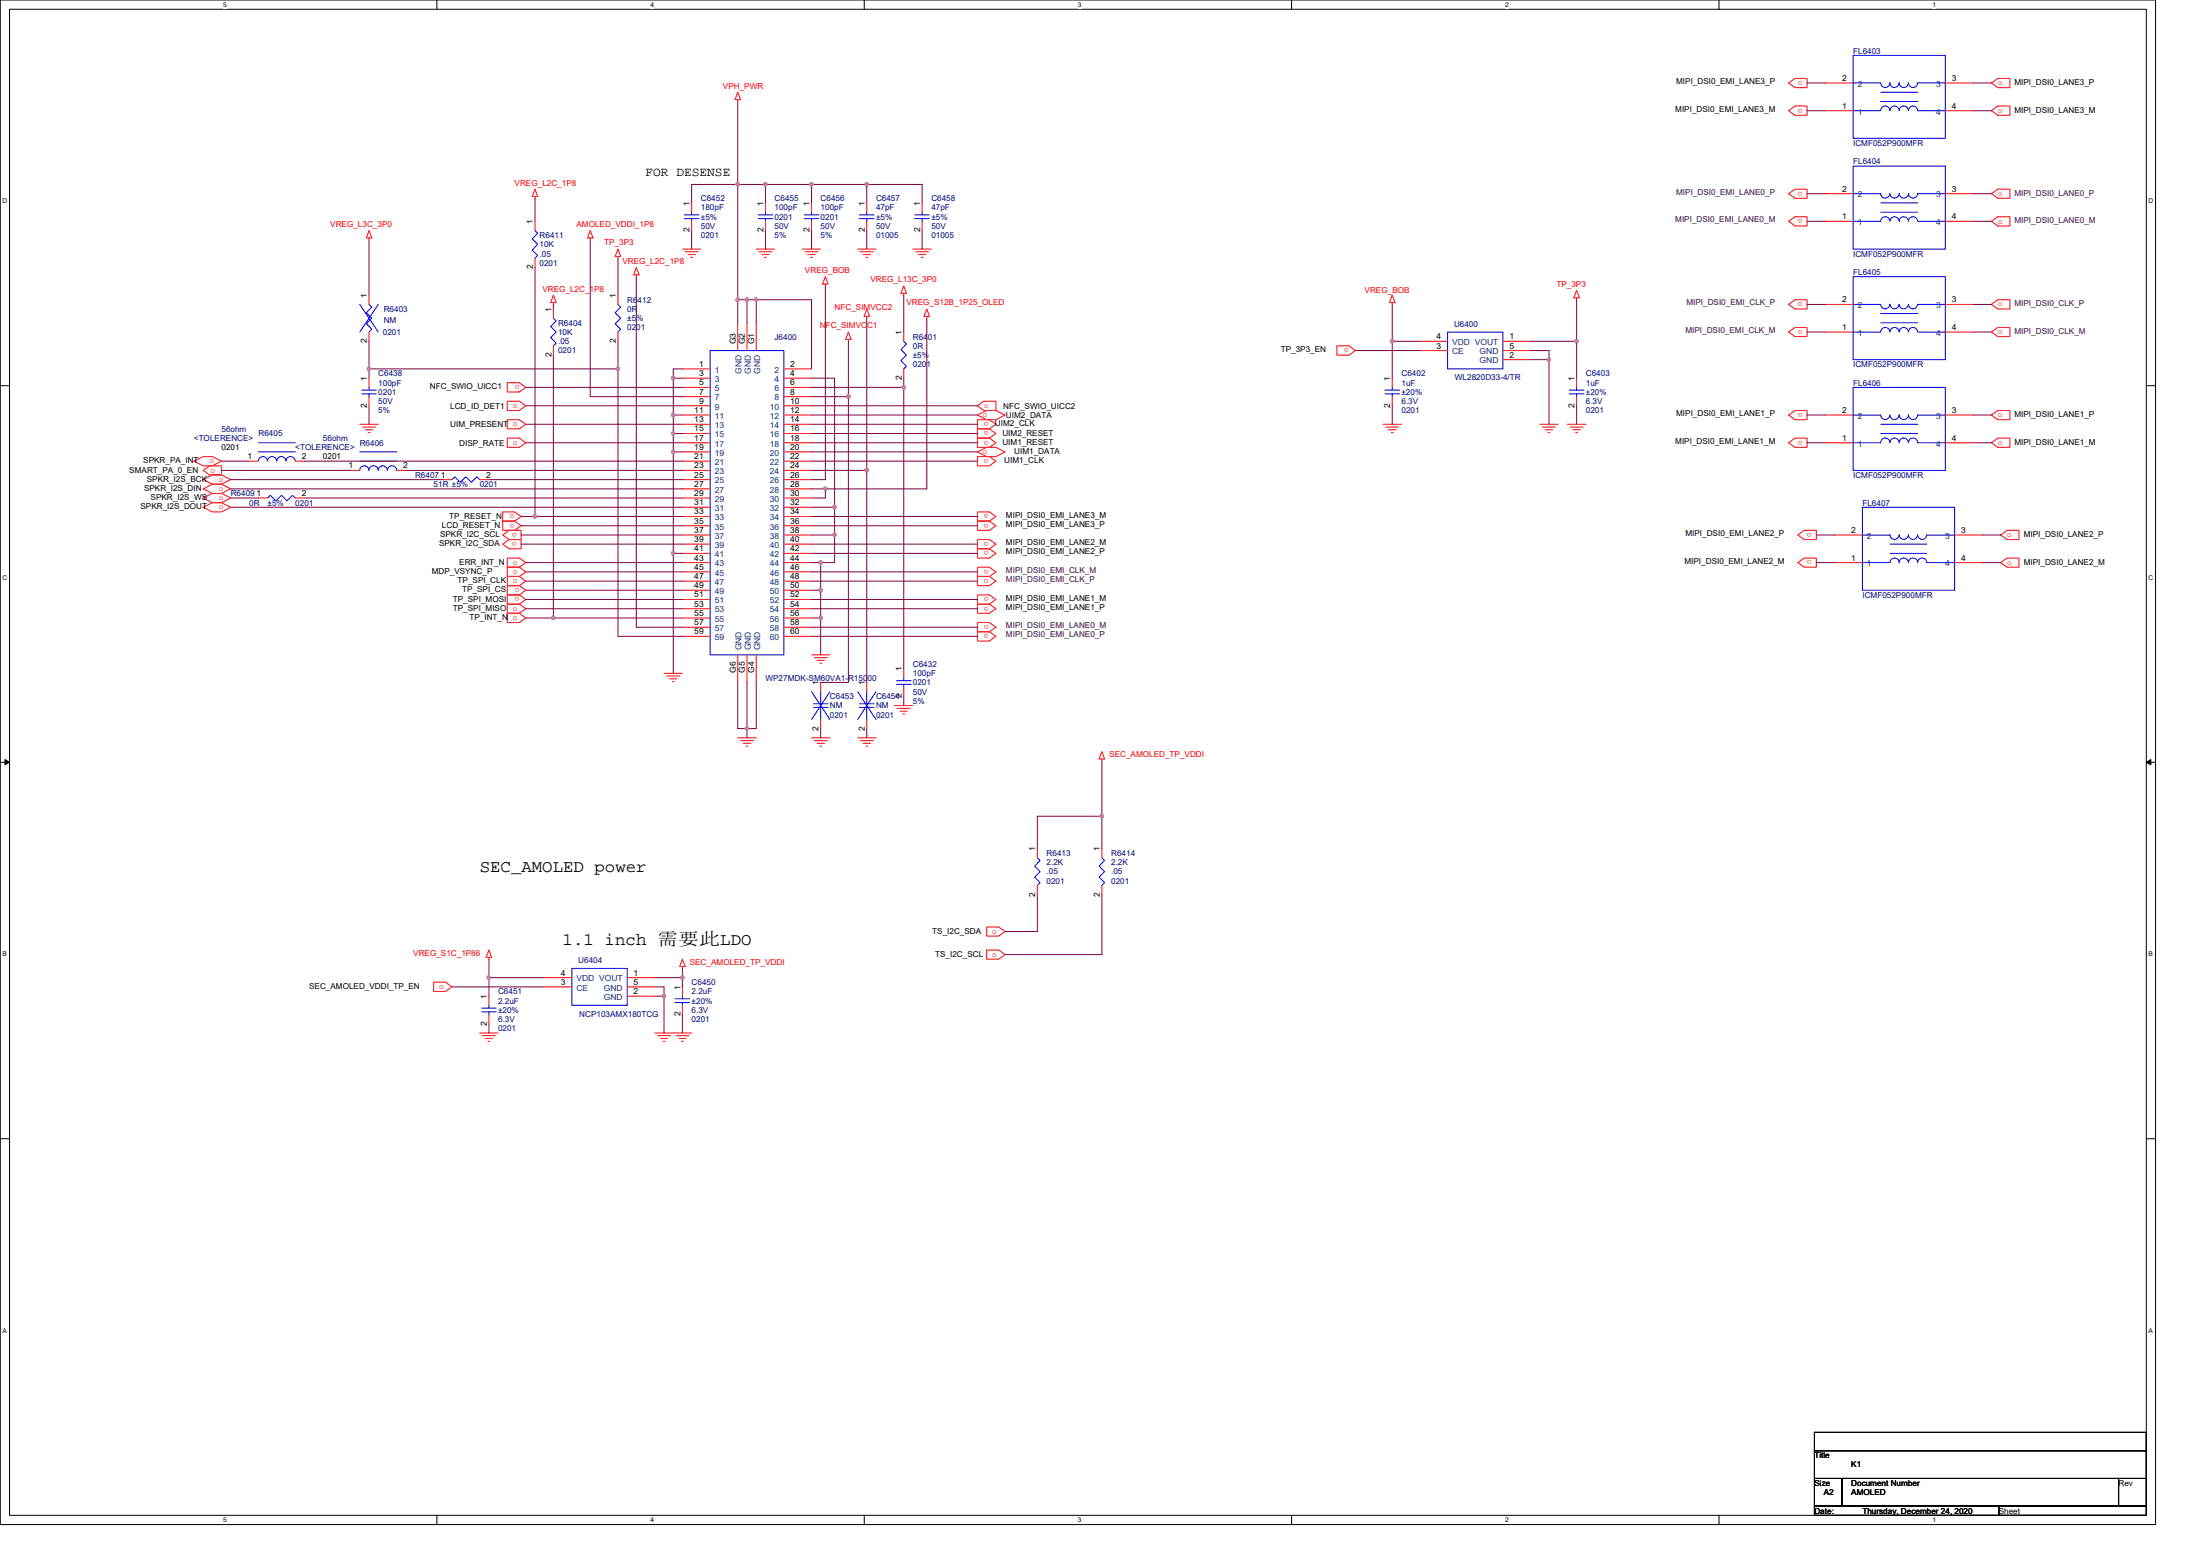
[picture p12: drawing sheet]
<svg xmlns="http://www.w3.org/2000/svg" width="297mm" height="210mm" viewBox="0 0 297 210" stroke-linecap="round" stroke-linejoin="round" font-family="sans-serif">
<path d="M0 0h291v205.7h-291zM1.3 1.2h288.5v203.3h-288.5z" fill="none" stroke="#000" stroke-width=".14"/>
<g fill="#fff">
<path d="M30.1 .1h.5v1h-.5z"/>
<path d="M30.1 204.6h.5v1h-.5z"/>
</g>
<path d="M59 0v1.2M59 204.5v1.2" fill="none" stroke="#000" stroke-width=".14"/>
<g fill="#fff">
<path d="M87.8 .1h.5v1h-.5z"/>
<path d="M87.8 204.6h.5v1h-.5z"/>
</g>
<path d="M116.7 0v1.2M116.7 204.5v1.2" fill="none" stroke="#000" stroke-width=".14"/>
<g fill="#fff">
<path d="M145.5 .1h.5v1h-.5z"/>
<path d="M145.5 204.6h.5v1h-.5z"/>
</g>
<path d="M174.4 0v1.2M174.4 204.5v1.2" fill="none" stroke="#000" stroke-width=".14"/>
<g fill="#fff">
<path d="M203.2 .1h.5v1h-.5z"/>
<path d="M203.2 204.6h.5v1h-.5z"/>
</g>
<path d="M232.1 0v1.2M232.1 204.5v1.2" fill="none" stroke="#000" stroke-width=".14"/>
<g fill="#fff">
<path d="M260.9 .1h.5v1h-.5z"/>
<path d="M260.9 204.6h.5v1h-.5z"/>
<path d="M.4 26.6h.6v1h-.6z"/>
<path d="M290.1 26.6h.6v1h-.6z"/>
<path d="M.4 77.4h.6v1h-.6z"/>
<path d="M290.1 77.4h.6v1h-.6z"/>
</g>
<path d="M0 52h1.3M289.8 52h1.2" fill="none" stroke="#000" stroke-width=".14"/>
<g fill="#fff">
<path d="M.4 128.3h.5v1h-.5z"/>
<path d="M290.1 128.3h.6v1h-.6z"/>
</g>
<path d="M0 102.9h1.3M289.8 102.9h1.2" fill="none" stroke="#000" stroke-width=".14"/>
<path d="M.7 102.5l.6 .4-.6 .3zM289.8 102.9l.6-.4v.7z" fill="#000" stroke="#000" stroke-width=".14"/>
<g fill="#fff">
<path d="M.4 179.1h.5v1h-.5z"/>
<path d="M290.1 179.1h.6v1h-.6z"/>
</g>
<path d="M0 153.7h1.3M289.8 153.7h1.2M245 199.5h3.7v3.7h-3.7zM245 193.3h44.8v2.5h-44.8zM245 195.8h44.8v3.7h-44.8zM248.7 199.5h37.3v3.7h-37.3zM286 199.5h3.8v3.7h-3.8zM245 203.2h24.9v1.3h-24.9zM269.9 203.2h19.9v1.3h-19.9z" fill="none" stroke="#000" stroke-width=".14"/>
<g fill="none" stroke="#f00" stroke-width=".14">
<path d="M99.6 12.4l.4 1h-.8zM99.6 13.4v.3M241.5 11.2l.9-.6h1.6v1.2h-1.6zM241.5 14.9l.9-.6h1.6v1.3h-1.6zM246.5 14.9h3.7M246.5 11.2h3.7M262.7 11.2h3.7M262.7 14.9h3.7M268.9 14.9l.8-.6h1.7v1.3h-1.7zM268.9 11.2l.8-.6h1.7v1.2h-1.7zM49.8 32.1v.3M49.8 39.8v1.3"/>
<path d="M49.8 31.1l.4 1h-.7zM72.2 26.5v.3M72.2 29.9v1.2M72.2 34.9v1.2M72.2 25.5l.4 1h-.7zM74.7 39.8l.4 1h-.7zM79.7 31.1l.4 1h-.8zM79.7 32.1v.3M83.4 34.6v.3M83.4 39.8v1.3M83.4 33.6l.4 1h-.7zM85.9 36.1l.4 1h-.7z"/>
<path d="M85.9 37.1v.2M92.1 33.6h2.5M92.5 34h1.8M92.9 34.4h1M93.3 34.7h.2M93.4 27.4v1.2M93.4 29.9v1.2M102.1 33.6h2.5M102.5 34h1.7M102.8 34.4h1M103.2 34.7h.3M103.4 27.4v1.2"/>
<path d="M103.4 29.9v1.2M108.3 33.6h2.5M108.7 34h1.7M109.1 34.4h1M109.4 34.7h.3M109.6 27.4v1.2M109.6 29.9v1.2M111.4 38.3v.3M111.4 37.3l.4 1h-.7zM115.8 33.6h2.5M116.2 34h1.7M116.5 34.4h1"/>
<path d="M116.9 34.7h.3M117 27.4v1.2M117 29.9v1.2M122 39.6v.2M122 38.6l.4 1h-.8zM123.3 33.6h2.4M123.6 34h1.8M124 34.4h1M124.4 34.7h.2M124.5 27.4v1.2M124.5 29.9v1.2M188 39.8l.4 1h-.8z"/>
<path d="M212.9 39.2l.4 1h-.8zM241.5 29.9l.9-.6h1.6v1.2h-1.6zM241.5 26.1l.9-.6h1.6v1.3h-1.6zM246.5 29.9h3.7M246.5 26.1h3.7M262.7 26.1h3.7M262.7 29.9h3.7M268.9 29.9l.8-.6h1.7v1.2h-1.7zM268.9 26.1l.8-.6h1.7v1.3h-1.7zM48.6 57.3h2.5M49 57.6h1.7M49.3 58h1"/>
<path d="M49.7 58.4h.3M49.8 51v1.3M49.8 53.5v1.3M49.8 44.8v1.3M68.5 51.6h1.6l.9 .7-.9 .6h-1.6zM68.5 54.1h1.6l.9 .7-.9 .6h-1.6zM68.5 56.6h1.6l.9 .7-.9 .6h-1.6zM68.5 59.1h1.6l.9 .7-.9 .6h-1.6zM74.7 40.8v.3M74.7 41.7v1.2M74.7 46.7v1.2M83.4 44.8v1.3"/>
<path d="M92.1 49.8h3.8M92.1 51h3.8M92.1 52.3h3.8M92.1 53.5h3.8M92.1 54.8h3.8M92.1 56h3.8M92.1 57.3h3.8M92.1 58.5h3.8M92.1 59.8h3.8M99.6 43.6v3.7M100.9 43.6v3.7M102.1 43.6v3.7"/>
<path d="M105.8 49.8h3.8M105.8 51h3.8M105.8 52.3h3.8M105.8 53.5h3.8M105.8 54.8h3.8M105.8 56h3.8M105.8 57.3h3.8M105.8 58.5h3.8M105.8 59.8h3.8M114.6 45.8v.3M114.6 44.8l.3 1h-.7zM117 42.7v.2"/>
<path d="M117 41.7l.4 1h-.7zM122 44.8v1.3M122 49.8v1.2M125.1 41.7l.4 1h-.7zM125.1 42.7v.2M132 56l1.2-.6h1.3l1.2 .6-1.2 .6h-1.3zM132 56.6h1.6l.9 .7-.9 .6h-1.6zM132 59.1h1.6l.9 .7-.9 .6h-1.6zM132 54.8l.8-.7h1.7v1.3h-1.7zM133.6 57.9l.9 .6-.9 .6M133.6 57.9h-1.6v1.2h1.6M180.5 46.7h1.6l.9 .6-.9 .6h-1.6z"/>
<path d="M186.7 57.3h2.5M187.1 57.6h1.7M187.5 58h1M187.9 58.4h.2M188 40.8v.3M188 51v1.3M188 53.5v1.3M191.7 47.3h3.7M191.7 46.1h3.7M202.9 46.1h3.7M202.9 48.5h3.7M202.9 47.3h3.7"/>
<path d="M207.9 57.3h2.5M208.3 57.6h1.7M208.6 58h1M209 58.4h.3M211.6 57.3h2.5M212 57.6h1.7M212.4 58h1M212.7 58.4h.3M212.9 40.2v.2M212.9 51v1.3M212.9 53.5v1.3M241.5 41.1l.9-.7h1.6v1.3h-1.6z"/>
<path d="M241.5 44.8l.9-.6h1.6v1.2h-1.6zM241.5 56l.9-.6h1.6v1.2h-1.6zM241.5 59.8l.9-.7h1.6v1.3h-1.6zM246.5 44.8h3.7M246.5 41.1h3.7M246.5 59.8h3.7M246.5 56h3.7M262.7 41.1h3.7M262.7 44.8h3.7M262.7 56h3.7M262.7 59.8h3.7M268.9 41.1l.8-.7h1.7v1.3h-1.7z"/>
<path d="M268.9 44.8l.8-.6h1.7v1.2h-1.7zM268.9 56l.8-.6h1.7v1.2h-1.7zM268.9 59.8l.8-.7h1.7v1.3h-1.7zM26.2 62.2l1.2-.6h1.3l1.2 .6-1.2 .7h-1.3zM27.4 63.5l.9-.6h1.6v1.2h-1.6zM27.4 64.7l1.3-.6h1.2l1.3 .6-1.3 .6h-1.2zM27.4 66l1.3-.7h1.2l1.3 .7-1.3 .6h-1.2zM27.4 67.2l1.3-.6h1.2l1.3 .6-1.3 .6h-1.2zM27.4 68.5l1.3-.7h1.2l1.3 .7-1.3 .6h-1.2zM33.7 62.2h1.2M34.9 67.2h1.2M39.9 62.2h1.2"/>
<path d="M39.9 67.2h1.2M47.3 63.5h1.3M53.6 63.5h1.2M59.8 64.7h1.2M64.8 64.7h1.2M67.9 69.1h1.6l.9 .6-.9 .6h-1.6zM67.9 70.3h1.6l.9 .7-.9 .6h-1.6zM67.9 72.2l.8-.6h1.7v1.2h-1.7zM67.9 73.4l.8-.6h1.7v1.3h-1.7zM68.5 75.3h1.6l.9 .6-.9 .6h-1.6zM70.1 76.5h-1.6v1.3h1.6M70.1 77.8h-1.6v1.2h1.6"/>
<path d="M70.1 79h-1.6v1.3h1.6M70.1 76.5l.9 .7-.9 .6M70.1 77.8l.9 .6-.9 .6M70.1 79l.9 .7-.9 .6M92.1 61h3.8M92.1 62.2h3.8M92.1 63.5h3.8M92.1 64.7h3.8M92.1 66h3.8M92.1 67.2h3.8M92.1 68.5h3.8M92.1 69.7h3.8"/>
<path d="M92.1 71h3.8M92.1 72.2h3.8M92.1 73.4h3.8M92.1 74.7h3.8M92.1 75.9h3.8M92.1 77.2h3.8M92.1 78.4h3.8M92.1 79.7h3.8M105.8 61h3.8M105.8 62.2h3.8M105.8 63.5h3.8M105.8 64.7h3.8"/>
<path d="M105.8 66h3.8M105.8 67.2h3.8M105.8 68.5h3.8M105.8 69.7h3.8M105.8 71h3.8M105.8 72.2h3.8M105.8 73.4h3.8M105.8 74.7h3.8M105.8 75.9h3.8M105.8 77.2h3.8M105.8 78.4h3.8M105.8 79.7h3.8"/>
<path d="M132 61l1.2-.6h1.3l1.2 .6-1.2 .6h-1.3zM132 61.6h1.6l.9 .6-.9 .7h-1.6zM132 69.1h1.6l.9 .6-.9 .6h-1.6zM132 70.3h1.6l.9 .7-.9 .6h-1.6zM132 72.8h1.6l.9 .6-.9 .7h-1.6zM132 74.1h1.6l.9 .6-.9 .6h-1.6zM132 76.5h1.6l.9 .7-.9 .6h-1.6zM132 77.8h1.6l.9 .6-.9 .6h-1.6zM242.7 75.9l.9-.6h1.6v1.2h-1.6zM242.7 72.2l.9-.6h1.6v1.2h-1.6zM247.7 75.9h3.8M247.7 72.2h3.8"/>
<path d="M263.9 72.2h3.7M263.9 75.9h3.7M270.1 75.9l.9-.6h1.6v1.2h-1.6zM270.1 72.2l.9-.6h1.6v1.2h-1.6zM68.5 82.8h1.6l.9 .6-.9 .6h-1.6zM70.1 80.3h-1.6v1.2h1.6M70.1 81.5h-1.6v1.3h1.6M70.1 80.3l.9 .6-.9 .6M70.1 81.5l.9 .6-.9 .7M89.7 90.9h2.4M90 91.2h1.8M90.4 91.6h1"/>
<path d="M90.8 92h.2M92.1 80.9h3.8M92.1 82.1h3.8M92.1 83.4h3.8M92.1 84.6h3.8M92.1 85.9h3.8M99.6 99.6h2.5M99.6 88.4v3.7M100 99.9h1.7M100.9 88.4v3.7M102.1 88.4v3.7M105.8 80.9h3.8"/>
<path d="M105.8 82.1h3.8M105.8 83.4h3.8M105.8 84.6h3.8M105.8 85.9h3.8M109.6 99.6h2.5M109.6 88.4h2.5M109.9 88.8h1.8M109.9 99.9h1.8M110.3 89.1h1M110.7 89.5h.2M110.8 92.1v1.2M110.8 97.1v1.2"/>
<path d="M115.8 99.6h2.5M116.2 99.9h1.7M117 92.1v1.2M117 97.1v1.2M120.8 95.2h2.5M121.1 95.6h1.8M121.5 96h1M121.9 96.3h.2M122 90.2v1.3M122 92.7v1.3M132 80.3h1.6l.9 .6-.9 .6h-1.6zM132 81.5h1.6l.9 .6-.9 .7h-1.6z"/>
<path d="M132 84h1.6l.9 .6-.9 .7h-1.6zM132 85.3h1.6l.9 .6-.9 .6h-1.6zM100.3 100.3h1.1M100.7 100.7h.3M110.3 100.3h1M110.7 100.7h.2M116.5 100.3h1M116.9 100.7h.3M140.1 114.5v1.3M140.1 119.5v1.2M148.8 102.4v.3M148.8 114.5v1.3"/>
<path d="M148.8 119.5v1.2M148.8 101.4l.3 1h-.7zM58.5 132.5h1.7l.8 .7-.8 .6h-1.7zM64.8 139.4h2.4M65.1 139.8h1.8M66 129.2v.2M66 134.4v1.3M66 136.9v1.3M66 128.2l.4 1h-.8zM73.5 133.2h3.7M73.5 131.9h3.7M84.7 131.9h3.7"/>
<path d="M84.7 134.4h3.7M84.7 133.2h3.7M88.4 139.4h5M88.8 139.8h1.7M91.3 139.8h1.7M92.1 130.4v.3M92.1 133.2v1.2M92.1 135.7v1.2M92.1 129.4l.4 1h-.7zM133.2 125.1h1.6l.9 .6-.9 .6h-1.6zM133.2 128.2h1.6l.9 .6-.9 .6h-1.6zM65.5 140.1h1"/>
<path d="M65.9 140.5h.2M89.2 140.1h.9M89.5 140.5h.3M91.6 140.1h1M92 140.5h.3"/>
</g>
<g fill="none" stroke="#00f" stroke-width=".14">
<path d="M250.2 11.2h3.7M250.2 14.9h3.7M250.2 7.5h12.5v11.2h-12.5zM253.9 12.4h5M253.9 13.7h5M255.2 14.9a.61 .61 0 0 0-.7-.6 .61 .61 0 0 0-.6 .6M255.2 11.2a.61 .61 0 0 1-.7 .6 .61 .61 0 0 1-.6-.6M256.4 14.9a.61 .61 0 0 0-.6-.6 .61 .61 0 0 0-.6 .6M256.4 11.2a.61 .61 0 0 1-.6 .6 .61 .61 0 0 1-.6-.6M256.4 11.2a.61 .61 0 0 0 .6 .6 .61 .61 0 0 0 .7-.6M257.7 14.9a.61 .61 0 0 0-.7-.6 .61 .61 0 0 0-.6 .6M258.9 14.9a.61 .61 0 0 0-.6-.6 .61 .61 0 0 0-.6 .6"/>
<path d="M258.9 11.2a.61 .61 0 0 1-.6 .6 .61 .61 0 0 1-.6-.6M258.9 11.2h3.8M258.9 14.9h3.8M72.2 31.1l.4 .4-.7 .7 .7 .8-.7 .7 .7 .8-.4 .4M92.4 29h2M92.4 29.5h2M93.4 28.6v.4M93.4 29.5v.4M102.4 29h1.9M102.4 29.5h1.9M103.4 28.6v.4M103.4 29.5v.4"/>
<path d="M108.6 29h2M108.6 29.5h2M109.6 28.6v.4M109.6 29.5v.4M116 29h2M116 29.5h2M117 28.6v.4M117 29.5v.4M123.5 29h2M123.5 29.5h2M124.5 28.6v.4M124.5 29.5v.4"/>
<path d="M250.2 29.9h3.7M250.2 37.3h12.5v11.2h-12.5zM250.2 22.4h12.5v11.2h-12.5zM253.9 27.4h5M253.9 28.6h5M253.9 29.8a.61 .61 0 0 1 .6-.5 .61 .61 0 0 1 .7 .5M255.2 26.1a.61 .61 0 0 1-.7 .6 .61 .61 0 0 1-.6-.6h-3.7M255.2 29.8a.61 .61 0 0 1 .6-.5 .61 .61 0 0 1 .6 .5M256.4 26.1a.61 .61 0 0 1-.6 .6 .61 .61 0 0 1-.6-.6M256.4 29.8a.61 .61 0 0 1 .6-.5 .61 .61 0 0 1 .7 .5M256.4 26.1a.61 .61 0 0 0 .6 .6 .61 .61 0 0 0 .7-.6M257.7 29.8a.61 .61 0 0 1 .6-.5 .61 .61 0 0 1 .6 .5"/>
<path d="M258.9 26.1a.61 .61 0 0 1-.6 .6 .61 .61 0 0 1-.6-.6M258.9 26.1h3.8M258.9 29.9h3.8M34.9 59.8h5M48.6 41.1l2.5 3.7M48.8 52.6h2M48.8 53.1h2M49.8 52.3v.3M49.8 53.1v.4M49.8 41.1l.4 .3-.7 .8 .7 .7-.7 .8 .7 .7-.4 .4M51.1 41.1l-2.5 3.7M74.7 42.9l.4 .4-.7 .8 .7 .7-.7 .8 .7 .7-.4 .4"/>
<path d="M83.4 41.1l.4 .3-.7 .8 .7 .7-.7 .8 .7 .7-.4 .4M95.9 47.3h9.9v41.1h-9.9zM122 46.1l.4 .3-.8 .8 .8 .7-.8 .8 .8 .7-.4 .4M187 52.6h2M187 53.1h2M188 52.3v.3M188 53.1v.4M195.4 44.8h7.5v5h-7.5zM211.9 52.6h2M211.9 53.1h2M212.9 52.3v.3M212.9 53.1v.4"/>
<path d="M250.2 44.8h3.7M250.2 52.3h12.5v11.2h-12.5zM253.9 42.3h5M253.9 43.6h5M253.9 57.3h5M253.9 58.5h5M253.9 44.8a.61 .61 0 0 1 .6-.6 .61 .61 0 0 1 .7 .6M255.2 59.7a.61 .61 0 0 0-.7-.6 .61 .61 0 0 0-.6 .6l-3.7 .1M255.2 41.1a.61 .61 0 0 1-.7 .6 .61 .61 0 0 1-.6-.6h-3.7M255.2 56a.61 .61 0 0 1-.7 .6 .61 .61 0 0 1-.6-.6h-3.7M255.2 44.8a.61 .61 0 0 1 .6-.6 .61 .61 0 0 1 .6 .6M255.2 59.7a.61 .61 0 0 1 .6-.6 .61 .61 0 0 1 .6 .6"/>
<path d="M255.2 56a.61 .61 0 0 0 .6 .6 .61 .61 0 0 0 .6-.6M256.4 41.1a.61 .61 0 0 1-.6 .6 .61 .61 0 0 1-.6-.6M256.4 44.8a.61 .61 0 0 1 .6-.6 .61 .61 0 0 1 .7 .6M256.4 59.7a.61 .61 0 0 1 .6-.6 .61 .61 0 0 1 .7 .6M256.4 41.1a.61 .61 0 0 0 .6 .6 .61 .61 0 0 0 .7-.6M256.4 56a.61 .61 0 0 0 .6 .6 .61 .61 0 0 0 .7-.6M257.7 44.8a.61 .61 0 0 1 .6-.6 .61 .61 0 0 1 .6 .6M257.7 59.7a.61 .61 0 0 1 .6-.6 .61 .61 0 0 1 .6 .6M257.7 56a.61 .61 0 0 0 .6 .6 .61 .61 0 0 0 .6-.6M258.9 41.1a.61 .61 0 0 1-.6 .6 .61 .61 0 0 1-.6-.6M258.9 41.1h3.8M258.9 44.8h3.8"/>
<path d="M258.9 56h3.8M258.9 59.8h3.8M34.9 61h5M36.1 67.2l.4-.4 .8 .8 .7-.8 .8 .8 .7-.8 .4 .4M39.9 62.2a.63 .63 0 0 0-.7-.6 .63 .63 0 0 0-.6 .6 .63 .63 0 0 0-.6-.6 .63 .63 0 0 0-.6 .6 .63 .63 0 0 0-.7-.6 .63 .63 0 0 0-.6 .6 .6 .6 0 0 0-.6-.6 .6 .6 0 0 0-.6 .6M48.6 62.2h5M48.6 61h5M48.6 63.5a.61 .61 0 0 1 .6-.6 .61 .61 0 0 1 .6 .6M49.8 63.5a.61 .61 0 0 1 .6-.6 .61 .61 0 0 1 .7 .6M51.1 63.5a.61 .61 0 0 1 .6-.6 .61 .61 0 0 1 .6 .6M52.3 63.5a.61 .61 0 0 1 .6-.6 .61 .61 0 0 1 .6 .6M61 64.7l.4-.4 .7 .8 .8-.8 .7 .8 .8-.8 .4 .4"/>
<path d="M251.5 72.2h3.7M251.5 68.5h12.4v11.2h-12.4zM255.2 73.4h5M255.2 74.7h5M256.4 75.9a.61 .61 0 0 0-.6-.6 .61 .61 0 0 0-.6 .6h-3.7M256.4 72.2a.61 .61 0 0 1-.6 .6 .61 .61 0 0 1-.6-.6M256.4 75.9a.61 .61 0 0 1 .6-.6 .61 .61 0 0 1 .7 .6M257.7 72.2a.61 .61 0 0 1-.7 .6 .61 .61 0 0 1-.6-.6M257.7 75.9a.61 .61 0 0 1 .6-.6 .61 .61 0 0 1 .6 .6M257.7 72.2a.61 .61 0 0 0 .6 .6 .61 .61 0 0 0 .6-.6M258.9 75.9a.6 .6 0 0 1 .6-.6 .6 .6 0 0 1 .6 .6h3.8M260.1 72.2a.6 .6 0 0 1-.6 .6 .6 .6 0 0 1-.6-.6"/>
<path d="M260.2 72.2h3.7M109.6 93.3l2.5 3.8M109.8 95h2M109.8 95.5h2M110.8 93.3v1.7M110.8 95.5v1.6M112.1 93.3l-2.5 3.8M115.8 93.3l2.5 3.8M116 95h2M116 95.5h2M117 93.3v1.7M117 95.5v1.6"/>
<path d="M118.3 93.3l-2.5 3.8M121 91.9h2M121 92.4h2M122 91.5v.4M122 92.4v.3M140.1 115.8l.3 .3-.7 .8 .7 .7-.7 .8 .7 .7-.3 .4M148.8 115.8l.3 .3-.7 .8 .7 .7-.7 .8 .7 .7-.3 .4M65 136h2M65 136.5h2M66 135.7v.3M66 136.5v.4M77.2 130.7h7.5v5h-7.5z"/>
<path d="M91.1 134.8h2M91.1 135.3h2M92.1 134.4v.4M92.1 135.3v.4"/>
</g>
<g fill="none" stroke="#800040" stroke-width=".14">
<path d="M99.6 13.7v11.2h-6.2v2.5M244 14.9h2.5M244 11.2h2.5M266.4 14.9h2.5M266.4 11.2h2.5M49.8 32.4v7.4M72.2 26.8v3.1M72.2 36.1v33.6M79.7 32.4v21.1h12.4M83.4 34.9v4.9M85.9 37.3v47.3h6.2M93.4 31.1v2.5"/>
<path d="M103.4 24.9h6.2M103.4 24.9v2.5M103.4 31.1v2.5M103.4 24.9h-3.8v15.5M109.6 24.9v2.5M109.6 24.9h7.4M109.6 31.1v2.5M111.4 38.6v26.1h-1.8M117 24.9h7.5v2.5M117 24.9v2.5M117 31.1v2.5M122 39.8v5"/>
<path d="M124.5 31.1v2.5M244 26.1h2.5M244 29.9h2.5M266.4 26.1h2.5M266.4 29.9h2.5M49.8 46.1v3.7M49.8 49.8h33.6M49.8 49.8v1.2M49.8 54.8v2.5M71 52.3h21.1M71 54.8h21.1M71 57.3h21.1"/>
<path d="M71 59.8h21.1M74.7 41.1v.6M74.7 47.9v35.5M83.4 46.1v3.7M83.4 49.8v36.1h8.7M90.9 51h1.2M90.9 56h1.2M90.9 58.5h1.2M90.9 51v5M90.9 56v2.5M90.9 58.5v2.5M92.1 49.8h-1.2v1.2"/>
<path d="M99.6 40.4h1.3M99.6 40.4v3.2M100.9 40.4v3.2M100.9 40.4h1.2M102.1 40.4h7.5v9.4M102.1 40.4v3.2M109.6 52.3h12.4M109.6 53.5h5M109.6 51h3.1v17.5M109.6 54.8h22.4M109.6 56h22.4M109.6 57.3h22.4"/>
<path d="M109.6 58.5h22.4M109.6 59.8h22.4M114.6 46.1v7.4M114.6 53.5v38.6h-3.8M117 42.9v20.6M122 51v1.3M122 52.3v37.9M125.1 42.9v23.1h-13.7M183 47.3h8.7M188 46.1h3.7M188 46.1v4.9M188 41.1v5"/>
<path d="M188 54.8v2.5M206.6 46.1h6.3M206.6 47.3h2.5v1.2M206.6 48.5h2.5M209.1 48.5v8.8M212.9 54.8v2.5M212.9 40.4v5.7M212.9 46.1v4.9M244 59.8h2.5M244 56h2.5M244 41.1h2.5M244 44.8h2.5"/>
<path d="M266.4 59.8h2.5M266.4 56h2.5M266.4 44.8h2.5M266.4 41.1h2.5M29.9 62.2h3.8M29.9 63.5h17.4M31.2 66h60.9M31.2 68.5h60.9M31.2 64.7h28.6M31.2 67.2h3.7M41.1 62.2h51M41.1 67.2h51"/>
<path d="M54.8 63.5h37.3M66 64.7h26.1M70.4 71h21.7M70.4 72.2h21.7M70.4 73.4h21.7M70.4 69.7h1.8M71 75.9h21.1M71 77.2h21.1M71 78.4h21.1M71 79.7h21.1M72.2 69.7h19.9M90.9 61h1.2"/>
<path d="M90.9 74.7h1.2M90.9 61v13.7M90.9 74.7v16.2M109.6 63.5h7.4M109.6 66h1.8M109.6 68.5h3.1M109.6 72.2h3.1M109.6 75.9h1.2M109.6 79.7h1.2M109.6 61h22.4M109.6 62.2h22.4M109.6 69.7h22.4"/>
<path d="M109.6 71h22.4M109.6 73.4h22.4M109.6 74.7h22.4M109.6 77.2h22.4M109.6 78.4h22.4M110.8 75.9v3.8M110.8 79.7v3.7M111.4 66v1.2h-1.8M112.7 68.5v3.7M112.7 72.2v3.7h-1.9M117 63.5v28.6M245.2 72.2h2.5"/>
<path d="M245.2 75.9h2.5M267.6 72.2h2.5M267.6 75.9h2.5M71 80.9h21.1M71 82.1h21.1M71 83.4h3.7M74.7 83.4h17.4M99.6 92.1v6.2h1.3M100.9 92.1v6.2M100.9 98.3v1.3M102.1 92.1v6.2h-1.2M109.6 83.4h1.2"/>
<path d="M109.6 80.9h22.4M109.6 82.1h22.4M109.6 84.6h22.4M109.6 85.9h22.4M110.8 83.4v5M110.8 98.3v1.3M117 98.3v1.3M122 94v1.2M148.8 102.7v7.5M148.8 110.2h-8.7v4.3M148.8 110.2v4.3M61 133.2h12.5"/>
<path d="M66 129.4v2.5M66 131.9v2.5M66 138.2v1.2M66 131.9h7.5M88.4 131.9h3.7M88.4 133.2h1.3v1.2M88.4 134.4h1.3M89.7 134.4v5M92.1 130.7v1.2M92.1 131.9v1.3M92.1 136.9v2.5M140.1 120.7v5h-4.4"/>
<path d="M148.8 120.7v8.1h-13.1"/>
</g>
<g fill="#f0f" stroke="#f0f" stroke-width=".14">
<circle cx="209.1" cy="48.5" r=".23"/>
<circle cx="212.9" cy="46" r=".24"/>
<circle cx="188" cy="46" r=".24"/>
<circle cx="66" cy="131.9" r=".24"/>
<circle cx="92.1" cy="131.9" r=".24"/>
<circle cx="89.7" cy="134.4" r=".24"/>
<circle cx="72.2" cy="69.7" r=".24"/>
<circle cx="100.8" cy="40.4" r=".24"/>
<circle cx="102.1" cy="40.4" r=".24"/>
<circle cx="117" cy="63.5" r=".24"/>
<circle cx="114.5" cy="53.5" r=".24"/>
<circle cx="49.8" cy="49.8" r=".24"/>
<circle cx="83.4" cy="49.8" r=".24"/>
<circle cx="90.9" cy="56" r=".24"/>
<circle cx="90.9" cy="51" r=".24"/>
<circle cx="112.7" cy="68.4" r=".24"/>
<circle cx="90.9" cy="58.5" r=".24"/>
<circle cx="90.9" cy="61" r=".23"/>
<circle cx="111.4" cy="66" r=".24"/>
<circle cx="112.7" cy="72.2" r=".23"/>
<circle cx="90.9" cy="74.7" r=".24"/>
<circle cx="110.8" cy="75.9" r=".24"/>
<circle cx="110.8" cy="79.7" r=".23"/>
<circle cx="74.7" cy="83.4" r=".24"/>
<circle cx="110.8" cy="83.4" r=".24"/>
<circle cx="100.8" cy="98.3" r=".24"/>
<circle cx="122" cy="52.3" r=".24"/>
<circle cx="99.6" cy="40.4" r=".24"/>
<circle cx="99.6" cy="24.9" r=".24"/>
<circle cx="103.3" cy="24.9" r=".24"/>
<circle cx="109.6" cy="24.9" r=".24"/>
<circle cx="117" cy="24.9" r=".24"/>
<circle cx="148.8" cy="110.1" r=".24"/>
</g>
<g font-size="2.3">
<text x="64.8" y="117.6">SEC_AMOLED power</text>
<text x="76" y="127.6">1.1 inch 需要此LDO</text>
</g>
<text font-size="1.7" x="87.2" y="23.8">FOR DESENSE</text>
<g font-size="1.1" fill="#f00">
<text x="97.6" y="12">VPH_PWR</text>
<text x="243.4" y="10.9" transform="rotate(180 243.4 10.9)">o</text>
<text x="269.7" y="11.5">o</text>
<text x="243.4" y="14.6" transform="rotate(180 243.4 14.6)">o</text>
<text x="269.7" y="15.2">o</text>
<text x="69.5" y="25">VREG_L2C_1P8</text>
<text x="243.4" y="29.6" transform="rotate(180 243.4 29.6)">o</text>
<text x="243.4" y="25.8" transform="rotate(180 243.4 25.8)">o</text>
<text x="269.7" y="26.4">o</text>
<text x="44.6" y="30.6">VREG_L3C_3P0</text>
<text x="77.8" y="30.6">AMOLED_VDDI_1P8</text>
<text x="81.6" y="33.1">TP_3P3</text>
<text x="84" y="35.6">VREG_L2C_1P8</text>
<text x="269.7" y="30.2">o</text>
<text x="73.2" y="39.3">VREG_L2C_1P8</text>
<text x="108.7" y="36.9">VREG_BOB</text>
<text x="112.7" y="41.8">NFC_SIMVCC2</text>
<text x="117.5" y="38.1">VREG_L13C_3P0</text>
<text x="122.4" y="41.2">VREG_S12B_1P25_OLED</text>
<text x="184.3" y="39.6">VREG_BOB</text>
<text x="210.1" y="38.7">TP_3P3</text>
<text x="243.4" y="40.8" transform="rotate(180 243.4 40.8)">o</text>
<text x="269.7" y="41.4">o</text>
<text x="110.7" y="44.3">NFC_SIMVCC1</text>
<text x="182.1" y="47" transform="rotate(180 182.1 47)">o</text>
<text x="243.4" y="44.5" transform="rotate(180 243.4 44.5)">o</text>
<text x="269.7" y="45.1">o</text>
<text x="70.1" y="52" transform="rotate(180 70.1 52)">o</text>
<text x="69.2" y="55.1">o</text>
<text x="132.7" y="56.3">o</text>
<text x="132.8" y="55.1">o</text>
<text x="133.5" y="57" transform="rotate(180 133.5 57)">o</text>
<text x="133.5" y="58.2" transform="rotate(180 133.5 58.2)">o</text>
<text x="133.5" y="59.5" transform="rotate(180 133.5 59.5)">o</text>
<text x="243.4" y="55.7" transform="rotate(180 243.4 55.7)">o</text>
<text x="243.4" y="59.5" transform="rotate(180 243.4 59.5)">o</text>
<text x="269.7" y="56.3">o</text>
<text x="28.3" y="62.5">o</text>
<text x="28.4" y="63.8">o</text>
<text x="29.5" y="65">o</text>
<text x="69.2" y="60">o</text>
<text x="132.7" y="61.3">o</text>
<text x="133.5" y="62" transform="rotate(180 133.5 62)">o</text>
<text x="269.7" y="60">o</text>
<text x="29.5" y="66.3">o</text>
<text x="29.5" y="67.5">o</text>
<text x="29.5" y="68.7">o</text>
<text x="69.5" y="69.4" transform="rotate(180 69.5 69.4)">o</text>
<text x="69.5" y="70.7" transform="rotate(180 69.5 70.7)">o</text>
<text x="69.7" y="71.9" transform="rotate(180 69.7 71.9)">o</text>
<text x="133.5" y="69.4" transform="rotate(180 133.5 69.4)">o</text>
<text x="133.5" y="70.7" transform="rotate(180 133.5 70.7)">o</text>
<text x="244.6" y="71.9" transform="rotate(180 244.6 71.9)">o</text>
<text x="69.2" y="76.2">o</text>
<text x="69.2" y="77.4">o</text>
<text x="69.7" y="73.2" transform="rotate(180 69.7 73.2)">o</text>
<text x="133.5" y="73.2" transform="rotate(180 133.5 73.2)">o</text>
<text x="133.5" y="74.4" transform="rotate(180 133.5 74.4)">o</text>
<text x="133.5" y="76.9" transform="rotate(180 133.5 76.9)">o</text>
<text x="244.6" y="75.6" transform="rotate(180 244.6 75.6)">o</text>
<text x="271" y="76.2">o</text>
<text x="271" y="72.5">o</text>
<text x="69.2" y="78.7">o</text>
<text x="69.2" y="82.4">o</text>
<text x="70.1" y="79.4" transform="rotate(180 70.1 79.4)">o</text>
<text x="70.1" y="80.6" transform="rotate(180 70.1 80.6)">o</text>
<text x="133.5" y="78.1" transform="rotate(180 133.5 78.1)">o</text>
<text x="133.5" y="80.6" transform="rotate(180 133.5 80.6)">o</text>
<text x="133.5" y="81.9" transform="rotate(180 133.5 81.9)">o</text>
<text x="133.5" y="84.3" transform="rotate(180 133.5 84.3)">o</text>
<text x="133.5" y="85.6" transform="rotate(180 133.5 85.6)">o</text>
<text x="149.8" y="102.2">SEC_AMOLED_TP_VDDI</text>
<text x="55.8" y="129">VREG_S1C_1P86</text>
<text x="93.1" y="130.2">SEC_AMOLED_TP_VDDI</text>
<text x="134" y="126">o</text>
<text x="134" y="129.1">o</text>
<text x="59.3" y="133.5">o</text>
</g>
<g font-size="1.1">
<text x="226.3" y="11.3">MIPI_DSI0_EMI_LANE3_P</text>
<text x="248.7" y="10.9">2</text>
<text x="263.5" y="10.9">3</text>
<text x="272" y="11.5">MIPI_DSI0_LANE3_P</text>
<text x="226.2" y="15.1">MIPI_DSI0_EMI_LANE3_M</text>
<text x="248.7" y="14.7">1</text>
<text x="263.5" y="14.7">4</text>
<text x="272" y="15.2">MIPI_DSI0_LANE3_M</text>
<text x="93.1" y="27.8" transform="rotate(-90 93.1 27.8)">1</text>
<text x="103.1" y="27.8" transform="rotate(-90 103.1 27.8)">1</text>
<text x="109.3" y="27.8" transform="rotate(-90 109.3 27.8)">1</text>
<text x="116.8" y="27.8" transform="rotate(-90 116.8 27.8)">1</text>
<text x="124.2" y="27.8" transform="rotate(-90 124.2 27.8)">1</text>
<text x="248.7" y="29.6">1</text>
<text x="248.7" y="25.9">2</text>
<text x="263.5" y="25.9">3</text>
<text x="263.5" y="29.6">4</text>
<text x="72" y="30.2" transform="rotate(-90 72 30.2)">1</text>
<text x="93.1" y="31.4" transform="rotate(-90 93.1 31.4)">2</text>
<text x="103.1" y="31.4" transform="rotate(-90 103.1 31.4)">2</text>
<text x="109.3" y="31.4" transform="rotate(-90 109.3 31.4)">2</text>
<text x="116.8" y="31.4" transform="rotate(-90 116.8 31.4)">2</text>
<text x="124.2" y="31.4" transform="rotate(-90 124.2 31.4)">2</text>
<text x="49.5" y="40.2" transform="rotate(-90 49.5 40.2)">1</text>
<text x="72" y="36.4" transform="rotate(-90 72 36.4)">2</text>
<text x="83.2" y="40.2" transform="rotate(-90 83.2 40.2)">1</text>
<text x="248.7" y="40.8">2</text>
<text x="263.5" y="40.8">3</text>
<text x="49.5" y="46.3" transform="rotate(-90 49.5 46.3)">2</text>
<text x="74.4" y="42.1" transform="rotate(-90 74.4 42.1)">1</text>
<text x="83.2" y="46.3" transform="rotate(-90 83.2 46.3)">2</text>
<text x="99.3" y="46.4" transform="rotate(-90 99.3 46.4)">G3</text>
<text x="100.6" y="46.4" transform="rotate(-90 100.6 46.4)">G2</text>
<text x="101.8" y="46.4" transform="rotate(-90 101.8 46.4)">G1</text>
<text x="121.7" y="45.2" transform="rotate(-90 121.7 45.2)">1</text>
<text x="172.9" y="47.6">TP_3P3_EN</text>
<text x="193.9" y="47">3</text>
<text x="193.9" y="45.8">4</text>
<text x="203.8" y="45.8">1</text>
<text x="203.8" y="47">5</text>
<text x="248.7" y="44.5">1</text>
<text x="263.5" y="44.5">4</text>
<text x="49.5" y="51.4" transform="rotate(-90 49.5 51.4)">1</text>
<text x="58" y="52.6">NFC_SWIO_UICC1</text>
<text x="74.4" y="48.2" transform="rotate(-90 74.4 48.2)">2</text>
<text x="94.4" y="49.5">1</text>
<text x="94.4" y="50.8">3</text>
<text x="94.4" y="52">5</text>
<text x="94.4" y="53.3">7</text>
<text x="106.7" y="49.5">2</text>
<text x="106.7" y="50.8">4</text>
<text x="106.7" y="52">6</text>
<text x="106.7" y="53.3">8</text>
<text x="121.7" y="51.3" transform="rotate(-90 121.7 51.3)">2</text>
<text x="187.7" y="51.4" transform="rotate(-90 187.7 51.4)">1</text>
<text x="203.8" y="48.3">2</text>
<text x="212.6" y="51.4" transform="rotate(-90 212.6 51.4)">1</text>
<text x="49.5" y="55" transform="rotate(-90 49.5 55)">2</text>
<text x="60.8" y="55.2">LCD_ID_DET1</text>
<text x="60.8" y="57.7">UIM_PRESENT o</text>
<text x="93.7" y="55.7">11</text>
<text x="93.7" y="57">13</text>
<text x="93.7" y="58.2">15</text>
<text x="93.7" y="59.5">17</text>
<text x="94.4" y="54.5">9</text>
<text x="106.7" y="54.5">10</text>
<text x="106.7" y="55.7">12</text>
<text x="106.7" y="57">14</text>
<text x="106.7" y="58.2">16</text>
<text x="106.7" y="59.5">18</text>
<text x="134.3" y="57.5">UIM2_CLK</text>
<text x="135.3" y="58.8">UIM2_RESET</text>
<text x="135.5" y="55.2">NFC_SWIO_UICC2</text>
<text x="135.8" y="56.4">UIM2_DATA</text>
<text x="187.7" y="55" transform="rotate(-90 187.7 55)">2</text>
<text x="212.6" y="55" transform="rotate(-90 212.6 55)">2</text>
<text x="226.2" y="59.9">MIPI_DSI0_EMI_LANE1_M</text>
<text x="226.3" y="56.2">MIPI_DSI0_EMI_LANE1_P</text>
<text x="248.7" y="59.5">1</text>
<text x="248.7" y="55.7">2</text>
<text x="263.5" y="55.7">3</text>
<text x="263.5" y="59.5">4</text>
<text x="272" y="56.3">MIPI_DSI0_LANE1_P</text>
<text x="17.5" y="63.9">SMART_PA_0_EN</text>
<text x="19.3" y="62.5">SPKR_PA_INT</text>
<text x="19.8" y="65">SPKR_I2S_BCK</text>
<text x="29.9" y="60.8">0201</text>
<text x="33.4" y="62">1</text>
<text x="40.7" y="62">2</text>
<text x="43.6" y="62">0201</text>
<text x="47.1" y="63.2">1</text>
<text x="54.4" y="63.2">2</text>
<text x="59.5" y="64.5">1</text>
<text x="62" y="60.1">DISP_RATE</text>
<text x="65.6" y="64.5">2</text>
<text x="93.7" y="60.7">19</text>
<text x="93.7" y="62">21</text>
<text x="93.7" y="63.2">23</text>
<text x="93.7" y="64.5">25</text>
<text x="93.7" y="65.7">27</text>
<text x="106.7" y="60.7">20</text>
<text x="106.7" y="62">22</text>
<text x="106.7" y="63.2">24</text>
<text x="106.7" y="64.5">26</text>
<text x="106.7" y="65.7">28</text>
<text x="135.3" y="60">UIM1_RESET</text>
<text x="135.6" y="62.5">UIM1_CLK</text>
<text x="136.9" y="61.3">UIM1_DATA</text>
<text x="272" y="60">MIPI_DSI0_LANE1_M</text>
<text x="19" y="68.7">SPKR_I2S_DOUT</text>
<text x="19.4" y="66.2">SPKR_I2S_DIN</text>
<text x="20.3" y="67.5">SPKR_I2S_WS</text>
<text x="34.6" y="66.9">1</text>
<text x="40.7" y="66.9">2</text>
<text x="59.7" y="71.2">LCD_RESET_N</text>
<text x="60.7" y="70">TP_RESET_N</text>
<text x="93.7" y="66.9">29</text>
<text x="93.7" y="68.2">31</text>
<text x="93.7" y="69.4">33</text>
<text x="93.7" y="70.7">35</text>
<text x="93.7" y="71.9">37</text>
<text x="106.7" y="66.9">30</text>
<text x="106.7" y="68.2">32</text>
<text x="106.7" y="69.4">34</text>
<text x="106.7" y="70.7">36</text>
<text x="106.7" y="71.9">38</text>
<text x="135.8" y="69.8">MIPI_DSI0_EMI_LANE3_M</text>
<text x="135.8" y="71.1">MIPI_DSI0_EMI_LANE3_P</text>
<text x="250" y="71.9">2</text>
<text x="264.8" y="71.9">3</text>
<text x="58.3" y="77.4">MDP_VSYNC_P</text>
<text x="59.3" y="73.7">SPKR_I2C_SDA</text>
<text x="59.4" y="72.5">SPKR_I2C_SCL</text>
<text x="62" y="76.2">ERR_INT_N</text>
<text x="93.7" y="73.2">39</text>
<text x="93.7" y="74.4">41</text>
<text x="93.7" y="75.6">43</text>
<text x="93.7" y="76.9">45</text>
<text x="106.7" y="73.2">40</text>
<text x="106.7" y="74.4">42</text>
<text x="106.7" y="75.6">44</text>
<text x="106.7" y="76.9">46</text>
<text x="135.8" y="73.6">MIPI_DSI0_EMI_LANE2_M</text>
<text x="135.8" y="74.8">MIPI_DSI0_EMI_LANE2_P</text>
<text x="227.4" y="76.1">MIPI_DSI0_EMI_LANE2_M</text>
<text x="227.6" y="72.3">MIPI_DSI0_EMI_LANE2_P</text>
<text x="250" y="75.6">1</text>
<text x="264.8" y="75.6">4</text>
<text x="273.2" y="76.2">MIPI_DSI0_LANE2_M</text>
<text x="273.2" y="72.5">MIPI_DSI0_LANE2_P</text>
<text x="61.1" y="81.2">TP_SPI_MOSI</text>
<text x="61.1" y="82.4">TP_SPI_MISO</text>
<text x="61.8" y="78.7">TP_SPI_CLK</text>
<text x="62.4" y="79.9">TP_SPI_CS</text>
<text x="63.4" y="83.7">TP_INT_N o</text>
<text x="93.7" y="78.1">47</text>
<text x="93.7" y="79.4">49</text>
<text x="93.7" y="80.6">51</text>
<text x="93.7" y="81.9">53</text>
<text x="93.7" y="83.1">55</text>
<text x="106.7" y="78.1">48</text>
<text x="106.7" y="79.4">50</text>
<text x="106.7" y="80.6">52</text>
<text x="106.7" y="81.9">54</text>
<text x="106.7" y="83.1">56</text>
<text x="135.8" y="81">MIPI_DSI0_EMI_LANE1_M</text>
<text x="135.8" y="82.3">MIPI_DSI0_EMI_LANE1_P</text>
<text x="93.7" y="84.4">57</text>
<text x="93.7" y="85.6">59</text>
<text x="106.7" y="84.4">58</text>
<text x="106.7" y="85.6">60</text>
<text x="99.3" y="90.8" transform="rotate(-90 99.3 90.8)">G6</text>
<text x="100.6" y="90.8" transform="rotate(-90 100.6 90.8)">G5</text>
<text x="101.8" y="90.8" transform="rotate(-90 101.8 90.8)">G4</text>
<text x="110.5" y="92.5" transform="rotate(-90 110.5 92.5)">1</text>
<text x="116.8" y="92.5" transform="rotate(-90 116.8 92.5)">1</text>
<text x="121.7" y="94.2" transform="rotate(-90 121.7 94.2)">2</text>
<text x="121.7" y="90.6" transform="rotate(-90 121.7 90.6)">1</text>
<text x="110.5" y="98.6" transform="rotate(-90 110.5 98.6)">2</text>
<text x="116.8" y="98.6" transform="rotate(-90 116.8 98.6)">2</text>
<text x="139.8" y="114.9" transform="rotate(-90 139.8 114.9)">1</text>
<text x="148.5" y="114.9" transform="rotate(-90 148.5 114.9)">1</text>
<text x="125.9" y="126">TS_I2C_SDA</text>
<text x="139.8" y="121" transform="rotate(-90 139.8 121)">2</text>
<text x="148.5" y="121" transform="rotate(-90 148.5 121)">2</text>
<text x="75.7" y="131.7">4</text>
<text x="85.6" y="131.7">1</text>
<text x="126.3" y="129.1">TS_I2C_SCL</text>
<text x="41.7" y="133.5">SEC_AMOLED_VDDI_TP_EN</text>
<text x="65.7" y="134.8" transform="rotate(-90 65.7 134.8)">1</text>
<text x="75.7" y="132.9">3</text>
<text x="85.6" y="134.2">2</text>
<text x="85.6" y="132.9">5</text>
<text x="91.9" y="137.2" transform="rotate(-90 91.9 137.2)">2</text>
<text x="91.9" y="133.6" transform="rotate(-90 91.9 133.6)">1</text>
<text x="65.7" y="138.4" transform="rotate(-90 65.7 138.4)">2</text>
<text x="245" y="196.8">Title</text>
<text x="245" y="200.5">Size</text>
<text x="246.2" y="201.8">A2</text>
<text x="250" y="200.5">Document Number</text>
<text x="250" y="201.8">AMOLED</text>
<text x="250" y="198">K1</text>
<text x="286" y="200.5">Rev</text>
<text x="245" y="204.3">Date:</text>
<text x="251.5" y="204.3">Thursday, December 24, 2020</text>
<text x="269.9" y="204.3">Sheet</text>
</g>
<g font-size="1.1" fill="#000080">
<text x="250.2" y="7.2">FL6403</text>
<text x="250.2" y="19.7">ICMF052P900MFR</text>
<text x="250.2" y="22.2">FL6404</text>
<text x="94.6" y="27.2">C6452</text>
<text x="94.6" y="28.4">180pF</text>
<text x="94.6" y="29.7">±5%</text>
<text x="104.6" y="27.2">C6455</text>
<text x="104.6" y="28.4">100pF</text>
<text x="104.6" y="29.7">0201</text>
<text x="110.8" y="27.2">C6456</text>
<text x="110.8" y="28.4">100pF</text>
<text x="110.8" y="29.7">0201</text>
<text x="118.3" y="27.2">C6457</text>
<text x="118.3" y="28.4">47pF</text>
<text x="118.3" y="29.7">±5%</text>
<text x="125.7" y="27.2">C6458</text>
<text x="125.7" y="28.4">47pF</text>
<text x="125.7" y="29.7">±5%</text>
<text x="72.9" y="32.1">R6411</text>
<text x="72.9" y="33.4">10K</text>
<text x="72.9" y="34.6">.05</text>
<text x="72.9" y="35.9">0201</text>
<text x="94.6" y="32.1">0201</text>
<text x="94.6" y="30.9">50V</text>
<text x="104.6" y="30.9">50V</text>
<text x="104.6" y="32.1">5%</text>
<text x="110.8" y="30.9">50V</text>
<text x="110.8" y="32.1">5%</text>
<text x="118.3" y="32.1">01005</text>
<text x="118.3" y="30.9">50V</text>
<text x="125.7" y="32.1">01005</text>
<text x="125.7" y="30.9">50V</text>
<text x="250.2" y="34.6">ICMF052P900MFR</text>
<text x="84.7" y="40.9">R6412</text>
<text x="250.2" y="37.1">FL6405</text>
<text x="51.7" y="45.2">0201</text>
<text x="51.8" y="42.1">R6403</text>
<text x="51.8" y="43.6">NM</text>
<text x="75.3" y="44">R6404</text>
<text x="75.3" y="45.2">10K</text>
<text x="75.3" y="46.4">.05</text>
<text x="75.3" y="47.7">0201</text>
<text x="84.7" y="42.1">0R</text>
<text x="84.7" y="43.3">±5%</text>
<text x="84.7" y="44.6">0201</text>
<text x="104.6" y="45.8">J6400</text>
<text x="123.3" y="45.8">R6401</text>
<text x="123.3" y="47.1">0R</text>
<text x="196.3" y="44.1">U6400</text>
<text x="51.1" y="50.8">C6438</text>
<text x="51.1" y="52">100pF</text>
<text x="51.1" y="53.3">0201</text>
<text x="123.3" y="48.3">±5%</text>
<text x="123.3" y="49.6">0201</text>
<text x="189.2" y="50.8">C6402</text>
<text x="189.2" y="52">1uF</text>
<text x="189.2" y="53.3">±20%</text>
<text x="196.4" y="51.3">WL2820D33-4/TR</text>
<text x="214.1" y="50.8">C6403</text>
<text x="214.1" y="52">1uF</text>
<text x="214.1" y="53.3">±20%</text>
<text x="250.2" y="49.6">ICMF052P900MFR</text>
<text x="250.2" y="52">FL6406</text>
<text x="26.2" y="59.5">&lt;TOLERENCE&gt;</text>
<text x="29.9" y="58.3">56ohm</text>
<text x="34.9" y="58.9">R6405</text>
<text x="43.6" y="59.5">56ohm</text>
<text x="51.1" y="54.5">50V</text>
<text x="51.1" y="55.8">5%</text>
<text x="189.2" y="55.8">0201</text>
<text x="189.2" y="54.5">6.3V</text>
<text x="214.1" y="55.8">0201</text>
<text x="214.1" y="54.5">6.3V</text>
<text x="39.9" y="60.8">&lt;TOLERENCE&gt;</text>
<text x="48.6" y="60.1">R6406</text>
<text x="56" y="64.5">R6407</text>
<text x="58.5" y="65.7">51R ±5%</text>
<text x="64.8" y="65.7">0201</text>
<text x="250.2" y="64.5">ICMF052P900MFR</text>
<text x="31.2" y="67">R6409</text>
<text x="33.7" y="68.2">0R</text>
<text x="36.1" y="68.2">±5%</text>
<text x="39.9" y="68.2">0201</text>
<text x="251.5" y="68.2">FL6407</text>
<text x="251.5" y="80.7">ICMF052P900MFR</text>
<text x="103.4" y="91.9">WP27MDK-SM60VA1-R15000</text>
<text x="112.1" y="94.4">C6453</text>
<text x="112.1" y="95.6">NM</text>
<text x="118.3" y="94.4">C6454</text>
<text x="118.3" y="95.6">NM</text>
<text x="123.3" y="90">C6432</text>
<text x="123.3" y="91.2">100pF</text>
<text x="123.3" y="92.5">0201</text>
<text x="123.3" y="93.7">50V</text>
<text x="123.3" y="95">5%</text>
<text x="112.1" y="96.9">0201</text>
<text x="118.3" y="96.9">0201</text>
<text x="141.3" y="115.5">R6413</text>
<text x="141.3" y="116.8">2.2K</text>
<text x="141.3" y="118">.05</text>
<text x="141.3" y="119.3">0201</text>
<text x="150" y="115.5">R6414</text>
<text x="150" y="116.8">2.2K</text>
<text x="150" y="118">.05</text>
<text x="150" y="119.3">0201</text>
<text x="78.1" y="130">U6404</text>
<text x="67.2" y="134.2">C6451</text>
<text x="67.2" y="135.4">2.2uF</text>
<text x="67.2" y="137.9">6.3V</text>
<text x="67.2" y="136.7">±20%</text>
<text x="78.2" y="137.2">NCP103AMX180TCG</text>
<text x="93.4" y="132.9">C6450</text>
<text x="93.4" y="134.2">2.2uF</text>
<text x="93.4" y="137.9">0201</text>
<text x="93.4" y="136.7">6.3V</text>
<text x="93.4" y="135.4">±20%</text>
<text x="67.2" y="139.2">0201</text>
</g>
<g font-size="1.1" fill="#004080">
<text x="250.8" y="11.7">2</text>
<text x="261.4" y="11.7">3</text>
<text x="250.8" y="15.5">1</text>
<text x="261.4" y="15.5">4</text>
<text x="250.8" y="26.6">2</text>
<text x="261.4" y="26.6">3</text>
<text x="250.8" y="30.4">1</text>
<text x="261.4" y="30.4">4</text>
<text x="250.8" y="41.6">2</text>
<text x="261.4" y="41.6">3</text>
<text x="196.1" y="47.8">CE</text>
<text x="196.1" y="46.6">VDD VOUT</text>
<text x="199.8" y="47.8">GND</text>
<text x="250.8" y="45.3">1</text>
<text x="261.4" y="45.3">4</text>
<text x="96.5" y="50.3">1</text>
<text x="96.5" y="51.5">3</text>
<text x="96.5" y="52.8">5</text>
<text x="100.1" y="50.5" transform="rotate(-90 100.1 50.5)">GND</text>
<text x="101.4" y="50.5" transform="rotate(-90 101.4 50.5)">GND</text>
<text x="102.6" y="50.5" transform="rotate(-90 102.6 50.5)">GND</text>
<text x="104.6" y="50.3">2</text>
<text x="104.6" y="51.5">4</text>
<text x="104.6" y="52.8">6</text>
<text x="199.8" y="49">GND</text>
<text x="96.5" y="54">7</text>
<text x="96.5" y="55.3">9</text>
<text x="96.5" y="56.5">11</text>
<text x="96.5" y="57.8">13</text>
<text x="96.5" y="59">15</text>
<text x="103.9" y="55.3">10</text>
<text x="103.9" y="56.5">12</text>
<text x="103.9" y="57.8">14</text>
<text x="103.9" y="59">16</text>
<text x="104.6" y="54">8</text>
<text x="250.8" y="56.5">2</text>
<text x="261.4" y="56.5">3</text>
<text x="96.5" y="60.3">17</text>
<text x="96.5" y="61.5">19</text>
<text x="96.5" y="62.7">21</text>
<text x="96.5" y="64">23</text>
<text x="96.5" y="65.2">25</text>
<text x="103.9" y="60.3">18</text>
<text x="103.9" y="61.5">20</text>
<text x="103.9" y="62.7">22</text>
<text x="103.9" y="64">24</text>
<text x="103.9" y="65.2">26</text>
<text x="250.8" y="60.3">1</text>
<text x="261.4" y="60.3">4</text>
<text x="96.5" y="66.5">27</text>
<text x="96.5" y="67.7">29</text>
<text x="96.5" y="69">31</text>
<text x="96.5" y="70.2">33</text>
<text x="96.5" y="71.5">35</text>
<text x="103.9" y="66.5">28</text>
<text x="103.9" y="67.7">30</text>
<text x="103.9" y="69">32</text>
<text x="103.9" y="70.2">34</text>
<text x="103.9" y="71.5">36</text>
<text x="96.5" y="72.7">37</text>
<text x="96.5" y="73.9">39</text>
<text x="96.5" y="75.2">41</text>
<text x="96.5" y="76.4">43</text>
<text x="96.5" y="77.7">45</text>
<text x="103.9" y="72.7">38</text>
<text x="103.9" y="73.9">40</text>
<text x="103.9" y="75.2">42</text>
<text x="103.9" y="76.4">44</text>
<text x="103.9" y="77.7">46</text>
<text x="252.1" y="76.4">1</text>
<text x="252.1" y="72.7">2</text>
<text x="262.7" y="72.7">3</text>
<text x="262.7" y="76.4">4</text>
<text x="96.5" y="78.9">47</text>
<text x="96.5" y="80.2">49</text>
<text x="96.5" y="81.4">51</text>
<text x="96.5" y="82.7">53</text>
<text x="96.5" y="83.9">55</text>
<text x="103.9" y="78.9">48</text>
<text x="103.9" y="80.2">50</text>
<text x="103.9" y="81.4">52</text>
<text x="103.9" y="82.7">54</text>
<text x="103.9" y="83.9">56</text>
<text x="96.5" y="85.2">57</text>
<text x="96.5" y="86.4">59</text>
<text x="100.1" y="87.8" transform="rotate(-90 100.1 87.8)">GND</text>
<text x="101.4" y="87.8" transform="rotate(-90 101.4 87.8)">GND</text>
<text x="102.6" y="87.8" transform="rotate(-90 102.6 87.8)">GND</text>
<text x="103.9" y="85.2">58</text>
<text x="103.9" y="86.4">60</text>
<text x="77.8" y="133.7">CE</text>
<text x="77.8" y="132.4">VDD VOUT</text>
<text x="81.5" y="134.9">GND</text>
<text x="81.5" y="133.7">GND</text>
</g>
<g font-size="1.1" fill="#400040">
<text x="226.3" y="26.3">MIPI_DSI0_EMI_LANE0_P</text>
<text x="272" y="26.4">MIPI_DSI0_LANE0_P</text>
<text x="226.2" y="30">MIPI_DSI0_EMI_LANE0_M</text>
<text x="272" y="30.1">MIPI_DSI0_LANE0_M</text>
<text x="227.7" y="41.2">MIPI_DSI0_EMI_CLK_P</text>
<text x="272" y="41.3">MIPI_DSI0_CLK_P</text>
<text x="227.6" y="45">MIPI_DSI0_EMI_CLK_M</text>
<text x="272" y="45.1">MIPI_DSI0_CLK_M</text>
<text x="135.8" y="77.3">MIPI_DSI0_EMI_CLK_M</text>
<text x="135.8" y="78.5">MIPI_DSI0_EMI_CLK_P</text>
<text x="135.8" y="84.8">MIPI_DSI0_EMI_LANE0_M</text>
<text x="135.8" y="86">MIPI_DSI0_EMI_LANE0_P</text>
</g>
<g font-size=".9">
<text x="30.1" y="1">5</text>
<text x="87.8" y="1">4</text>
<text x="145.5" y="1">3</text>
<text x="203.2" y="1">2</text>
<text x="260.9" y="1">1</text>
<text x=".4" y="27.5">D</text>
<text x="290.1" y="27.5">D</text>
<text x=".4" y="78.3">C</text>
<text x="290.1" y="78.3">C</text>
<text x=".4" y="129.1">B</text>
<text x="290.1" y="129.1">B</text>
<text x=".4" y="179.9">A</text>
<text x="290.1" y="179.9">A</text>
<text x="30.1" y="205.4">5</text>
<text x="87.8" y="205.4">4</text>
<text x="145.5" y="205.4">3</text>
<text x="203.2" y="205.4">2</text>
<text x="260.9" y="205.4">1</text>
</g>
</svg>
